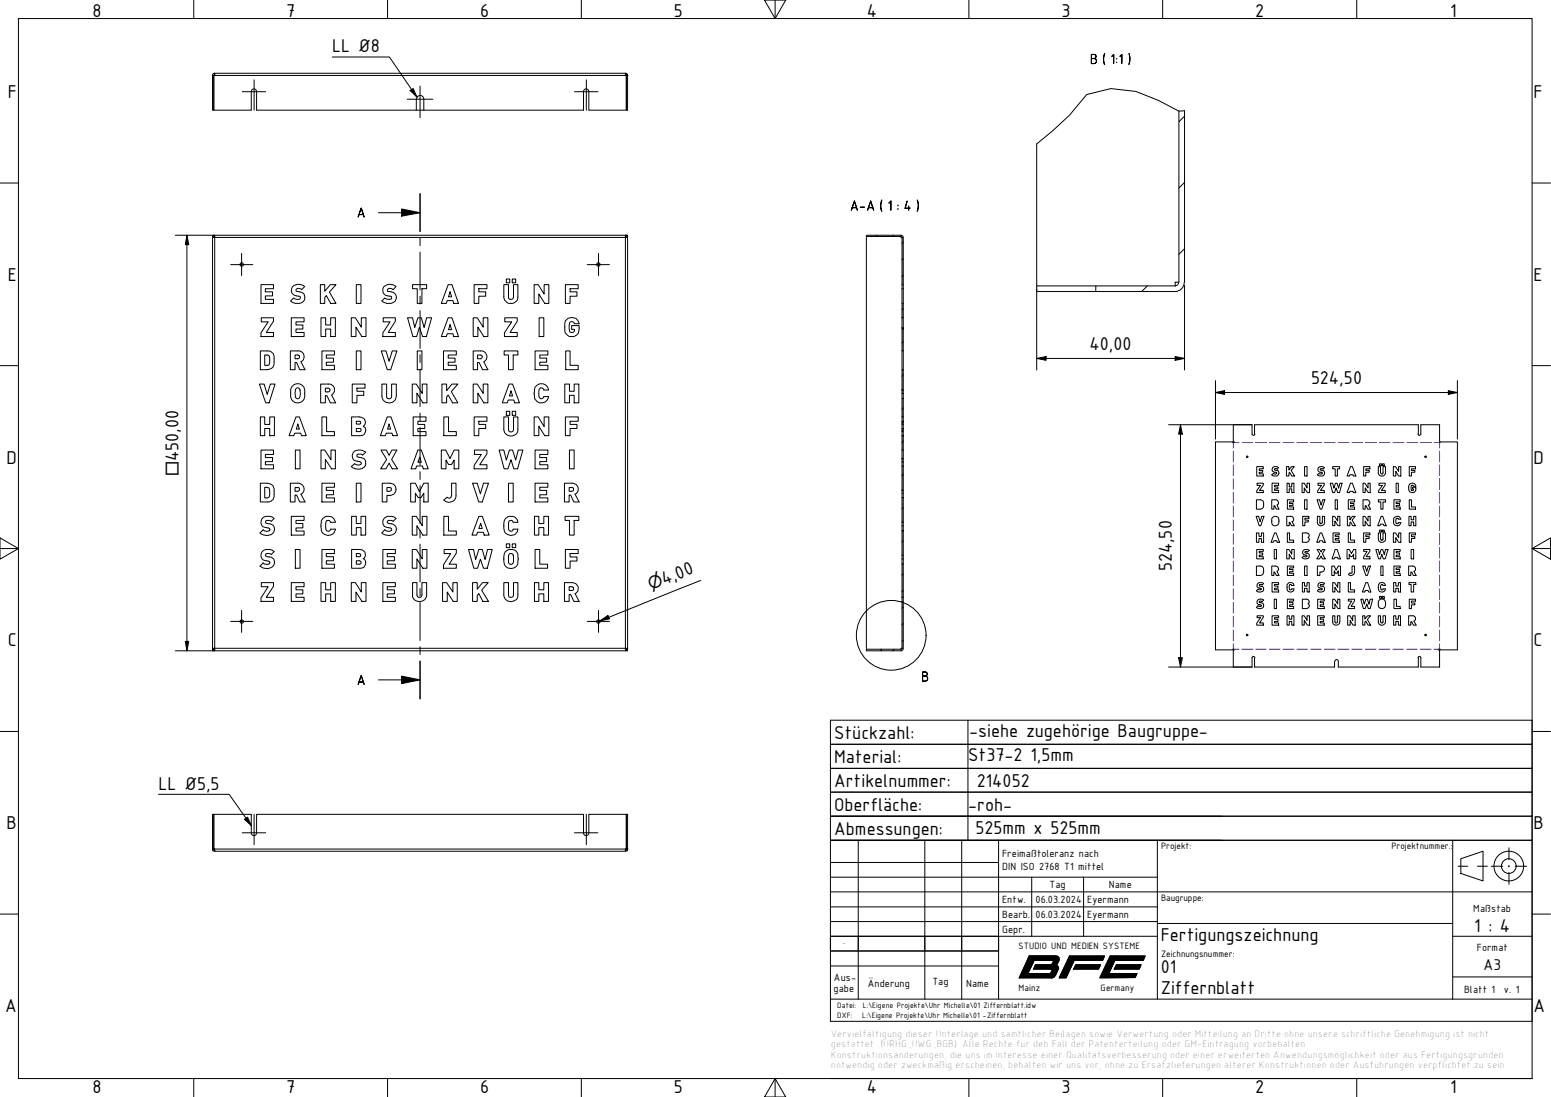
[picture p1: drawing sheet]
<svg xmlns="http://www.w3.org/2000/svg" width="420mm" height="297mm" viewBox="0 0 420 297" stroke-linecap="round" stroke-linejoin="round" font-family="sans-serif">
<!-- layer: Schraffur (ISO) -->
<g fill="none" stroke="#000" stroke-width=".27">
<path d="M320.9 31.4l-1.5 1.6M320.9 49.4l-1.5 1.5M237.6 63.7l-.4 .3M242.1 63.7l-.4 .3M244.7 74.5l-.4 .5M244.7 70l-.4 .4M244.7 65.6l-.4 .3M310.8 77.4l-1.5 1.5M320.9 67.3l-1.5 1.6M244.7 92.5l-.4 .4M244.7 83.5l-.4 .4M244.7 110.4l-.4 .5"/>
<path d="M244.7 101.5l-.4 .4M244.7 119.4l-.4 .4M244.7 114.2l-.4 .5M244.7 116.3l-.4 .3M244.4 124.1l-.1 .2M244.7 137.4l-.4 .4M244.7 128.4l-.4 .4M244.7 159.9l-.4 .3M244.7 155.4l-.4 .3M244.7 146.4l-.4 .4M242.2 175.8l-.4 .4M244.7 173.3l-.4 .4"/>
<path d="M244.7 168.9l-.4 .3M244.7 164.4l-.4 .3"/>
</g>
<!-- layer: Sichtbar (ISO) -->
<g fill="none" stroke="#000" stroke-width=".27">
<path d="M58.2 19.8l-.5 .2-.1 .4M58.2 19.8v.6M58.2 19.8h111.2M169.4 19.8v.6h.3v9.4h.3v-9.4M169.4 19.8l.4 .1 .2 .5M57.6 20.4v9.4h.3v-9.4h.3M57.6 20.4h.3M57.6 20.4v.1M57.9 20.4v9.4h10.2v-5M58 20.5h.1M58.2 20.2l-.3 .2M58.2 20.4h.1"/>
<path d="M68.1 24.8a.72 .72 0 0 1 .7-.7 .72 .72 0 0 1 .7 .7M69.5 24.8v5h43.3v-2.9M112.9 26.8a.97 .97 0 0 1 .9-.9 .97 .97 0 0 1 1 .9M114.8 26.9v2.9M158.1 24.8a.72 .72 0 0 1 .7-.7 .72 .72 0 0 1 .7 .7M158.1 24.8v5h-45.3M169.4 20.2l.3 .2M169.7 20.5h.1M169.7 20.4v9.4h-10.2v-5M169.7 20.4h.3M170.1 20.4v.1M280.8 39v38.4"/>
<path d="M319.4 30.1v46.3h-1.1v1h-21.5v1.5h21.5M320.9 30v46.4M58.2 63.7v.6h-.6M58.2 64h-.3v-.3h-.3v112.5h111.8M70.7 77.1h3.4v1.1h-2.2v.8h1.9v1.1h-1.9v1h2.2v1.1h-3.4zM79.4 77.5a2.49 2.49 0 0 1 3.1 .1l-.8 .8a.81 .81 0 0 0-.9-.4 .81 .81 0 0 0-.6 .7l.1 .2a1.91 1.91 0 0 1 2.2 1.6 1.92 1.92 0 0 1-2.7 1.6l-1.1-.6 .8-.8 .5 .3a1.17 1.17 0 0 0 1.4-.3l-.1-.4a2.04 2.04 0 0 1-2.4-1.7zM86.8 77.1h1.2v1.8l1.5-1.8h1.5l-1.8 2 1.8 3.1h-1.4l-1.2-2.2-.4 .5v1.7h-1.2zM96.5 77.1h1.3v5.1h-1.3zM104.1 77.6l.1-.1a2.38 2.38 0 0 1 3.1 .1l-.8 .8a.89 .89 0 0 0-.9-.4 .89 .89 0 0 0-.7 .7l.1 .2a1.96 1.96 0 0 1 2.4 1.9 2.31 2.31 0 0 1-3.9 .7l.7-.8 1 .4a.54 .54 0 0 0 .8-.1 .54 .54 0 0 0-.1-.8 1.71 1.71 0 0 1-1.7-.4 1.71 1.71 0 0 1-.4-1.8zM111.8 77.1h3.8v1.1h-1.3v4h-1.3v-4h-1.2zM121.4 77.1h1l1.8 5.1h-1.3l-.2-.8h-1.5l-.3 .8h-1.4zM121.9 79l.4 1.4h-.8z"/>
<path d="M128.4 77.1h3.5v1.1h-2.2v.8h1.9v1.2h-1.9v2h-1.3zM136.5 77.1h1.3v3.2a.68 .68 0 0 0 .6 .8 .68 .68 0 0 0 .7-.8v-3.2h1.2v3.3a1.91 1.91 0 0 1-1.9 1.8 1.91 1.91 0 0 1-1.9-1.8zM137.2 75.6h.9v1h-.9zM138.8 75.6h.9v1h-.9zM144.7 77.1h1.1l1.6 2.5v-2.5h1.3v5.1h-1.1l-1.6-2.6v2.6h-1.3zM153.2 77.1h3.4v1.1h-2.2v.8h1.9v1.2h-1.9v2h-1.2zM169.4 63.7h.6v.6h-.6zM169.4 63.7h.1M169.4 63.7h-111.5v.6M169.4 64h.3M169.7 63.7v.6M170 64.3v111.9h-.3v-.4h-.3"/>
<path d="M170 64.3h.1M234.7 64h9.4v.3h.2v12.8h.4v-12.8M234.7 64v-.3h9.4l.4 .2 .2 .4M234.7 64v111.8M244.1 64.1l.2 .2M244.1 64.3h.1M244.3 77.1v5.1M244.3 78.2h.4M244.7 77.1v5.1M296.8 77.4h-16v1.5h16M319.3 76.4a.97 .97 0 0 1-1 1M320.8 76.4a2.5 2.5 0 0 1-2.5 2.5"/>
<path d="M70.5 95a4.2 4.2 0 0 1 3 .3 2.56 2.56 0 0 1 .8 2.7 1.74 1.74 0 0 1-1.9 2.1h-1.9zM70.8 86h3.3v1l-2 3h2v1.1h-3.4v-1l1.9-2.9h-1.8zM71.7 96.1h.6a1.37 1.37 0 0 1 .8 1.8 .83 .83 0 0 1-.8 1h-.6zM78.7 95h2a1.56 1.56 0 0 1 1.7 1.1 1.56 1.56 0 0 1-.9 1.9l1.1 2.1h-1.4l-.9-1.9h-.4v1.9h-1.2zM78.9 86h3.5v1.2h-2.2v.8h1.8v1.1h-1.8v.9h2.2v1.1h-3.5zM79.9 96.1h.7a.51 .51 0 0 1 .5 .5 .51 .51 0 0 1-.5 .5h-.7zM87 86h1.2v2h1.4v-2h1.2v5.1h-1.2v-2h-1.4v2h-1.2zM87.2 95h3.4v1.1h-2.2v.9h1.9v1.1h-1.9v.8h2.2v1.2h-3.4zM95.2 86h1.1l1.6 2.6v-2.6h1.2v5.1h-1.1l-1.6-2.5v2.5h-1.2zM96.5 95h1.3v5.1h-1.3zM103.3 95h1.3l.8 2.8 .9-2.8h1.2l-1.7 5.1h-.9zM103.8 86h3.3v1l-1.9 3h1.9v1.1h-3.4v-1l2-2.9h-1.9z"/>
<path d="M110.4 86h1.4l.6 2.7 .8-2.7h.9l.8 2.7 .7-2.7h1.3l-1.4 5.1h-1l-.9-2.5-.7 2.5h-1.1zM113 95h1.3v5.1h-1.3zM120.1 95h3.5v1.1h-2.2v.9h1.9v1.1h-1.9v.8h2.2v1.2h-3.5zM121.4 86h1l1.8 5.1h-1.3l-.2-.7h-1.5l-.3 .7h-1.4zM121.9 87.9l.4 1.4h-.8zM128.2 86h1.1l1.6 2.6v-2.6h1.3v5.1h-1.1l-1.6-2.5v2.5h-1.3zM128.2 95h1.9a1.58 1.58 0 0 1 1.7 1.1 1.58 1.58 0 0 1-.7 1.9l1.1 2.1h-1.5l-.9-1.9h-.4v1.9h-1.2zM129.4 96.1h.7a.51 .51 0 0 1 .5 .5 .51 .51 0 0 1-.5 .5h-.7zM136.6 95h3.7v1.1h-1.3v4h-1.2v-4h-1.2zM136.7 86h3.4v1l-1.9 3h1.9v1.1h-3.4v-1l1.9-2.9h-1.9zM144.9 95h3.5v1.1h-2.2v.9h1.9v1.1h-1.9v.8h2.2v1.2h-3.5zM146 86h1.3v5.1h-1.3z"/>
<path d="M153.2 95h1.2v3.9h2.2v1.2h-3.4zM153.5 86.6a2 2 0 0 1 3.4 1.1h-1.3a.74 .74 0 0 0-.9-.6 .74 .74 0 0 0-.5 .9v.9a.88 .88 0 0 0 .7 1.1 .66 .66 0 0 0 .7-.8h-.7v-1h2a2.58 2.58 0 0 1-1 2.7 2.04 2.04 0 0 1-2.3-.3 2.04 2.04 0 0 1-.6-2.2 2.31 2.31 0 0 1 .5-1.8zM244.3 89h.4v6h-.4zM244.3 82.2h.4v3.8h-.4zM244.3 86v3M244.3 95v5.1M244.7 86v2.7h-.4M244.7 88.7v.3M244.7 95v5.1M70.3 104h1.2l.9 2.8 .8-2.8h1.3l-1.6 5.1h-.9zM70.5 112.9h1.2v2h1.4v-2h1.2v5.1h-1.2v-2h-1.4v2h-1.2zM79.1 104.7a1.97 1.97 0 0 1 2.4-.6 1.97 1.97 0 0 1 1 2.3 2.02 2.02 0 0 1-1.9 2.7 2.02 2.02 0 0 1-1.9-2.7v-1z"/>
<path d="M80.2 112.9h.9l1.9 5.1h-1.3l-.3-.7h-1.6l-.2 .7h-1.3zM80.3 105.2a.66 .66 0 0 1 .8 0 .66 .66 0 0 1 .2 .7v1.1a.71 .71 0 0 1-.8 1 .71 .71 0 0 1-.5-1.1v-1.5zM80.7 114.8l.4 1.4h-.8zM86.9 104h2a1.58 1.58 0 0 1 1.7 1.1 1.58 1.58 0 0 1-.8 1.9l1.1 2.1h-1.4l-.9-2h-.5v2h-1.2zM87.2 112.9h1.3v4h2.1v1.1h-3.4zM88.1 105.1h.7a.51 .51 0 0 1 .6 .5 .51 .51 0 0 1-.6 .5h-.7zM95.2 112.9h2.2a1.41 1.41 0 0 1 1.5 .9 1.41 1.41 0 0 1-.5 1.6 1.37 1.37 0 0 1 .6 1.7 1.37 1.37 0 0 1-1.5 .9h-2.3zM95.4 104h3.5v1.1h-2.2v.8h1.9v1.1h-1.9v2.1h-1.3zM96.5 116h.9a.42 .42 0 0 1 .4 .4 .42 .42 0 0 1-.4 .5h-.9zM96.5 114.1h.8a.38 .38 0 0 1 .4 .4 .38 .38 0 0 1-.4 .3h-.8zM103.5 104h1.2v3.2a.68 .68 0 0 0 .7 .8 .68 .68 0 0 0 .7-.8v-3.2h1.3v3.2a1.95 1.95 0 0 1-2 1.9 1.95 1.95 0 0 1-1.9-1.9zM104.9 112.9h1l1.8 5.1h-1.3l-.2-.7h-1.6l-.2 .7h-1.4z"/>
<path d="M105.4 114.8l.4 1.4h-.8zM111.7 104h1.1l1.6 2.5v-2.5h1.3v5.1h-1.1l-1.7-2.6v2.6h-1.2zM111.9 112.9h3.5v1.2h-2.2v.8h1.9v1.1h-1.9v.9h2.2v1.1h-3.5zM119.7 104h1.3v1.8l1.4-1.8h1.6l-1.7 2 1.7 3.1h-1.4l-1.2-2.1-.4 .5v1.6h-1.3zM120.2 112.9h1.3v4h2.1v1.1h-3.4zM128.2 104h1.1l1.6 2.5v-2.5h1.3v5.1h-1.1l-1.6-2.6v2.6h-1.3zM128.4 112.9h3.5v1.2h-2.2v.8h1.9v1.1h-1.9v2h-1.3zM136.5 112.9h1.3v3.3a.68 .68 0 0 0 .6 .8 .68 .68 0 0 0 .7-.8v-3.3h1.2v3.3a1.91 1.91 0 0 1-1.9 1.8 1.91 1.91 0 0 1-1.9-1.8zM137.2 111.4h.9v1.1h-.9zM137.9 104h1l1.8 5.1h-1.3l-.2-.8h-1.5l-.3 .8h-1.3zM138.4 105.9l.5 1.3h-.9zM138.8 111.4h.9v1.1h-.9z"/>
<path d="M144.7 112.9h1.1l1.6 2.6v-2.6h1.3v5.1h-1.1l-1.6-2.6v2.6h-1.3zM145.1 104.7a1.93 1.93 0 0 1 2.1-.7 1.93 1.93 0 0 1 1.4 1.6h-1.3a.7 .7 0 0 0-.8-.6 .7 .7 0 0 0-.5 .9v.4a1.4 1.4 0 0 0 .6 1.7l.5-.2 .2-.4h1.3a1.98 1.98 0 0 1-2.3 1.7 1.98 1.98 0 0 1-1.6-2.4l.2-1.7zM153 104h1.3v1.9h1.2v-1.9h1.3v5.1h-1.3v-2.1h-1.2v2.1h-1.3zM153.2 112.9h3.4v1.2h-2.2v.8h1.9v1.1h-1.9v2h-1.2zM244.3 107.9h.4v5h-.4zM244.3 100.1h.4v5.5h-.4zM244.3 118h.4v3.9h-.4zM244.3 114.1h.4v.8h-.4zM244.3 116h.4v.9h-.4zM244.3 105.6v.9h.4v-.9M244.3 106.5v1.4M244.3 112.9v1.2"/>
<path d="M244.3 114.9v1.1M244.3 116.9v1.1M244.7 106.5v1.4M244.7 112.9v1.2M244.7 114.9v1.1M244.7 116.9v1.1M333.9 119.7h-4.6v56.3l4.6-.1 .2-.2 .2 .2-.2 .2M334.1 119.5l.2 .4-.4-.2M339.2 117.5v-2.5h-5.1v4.5M339.2 117.5l.4 .4 .3-.4M339.9 117.5v-2.5h44.3v2.5M384.1 117.5l.4 .4 .4-.4"/>
<path d="M384.9 117.5v-2.5h5.1v4.8M390.1 119.7h4.7v56.3l-4.7-.1-.3-.1 .2 4.8h-5.1v-2.5l-.4-.4-.4 .4M390.1 119.7l-.2 .2M70.5 130.8a4.7 4.7 0 0 1 3 .4 2.5 2.5 0 0 1 .8 2.6 1.68 1.68 0 0 1-1.9 2.1h-1.9zM70.7 121.9h3.4v1.1h-2.2v.9h1.9v1.1h-1.9v.8h2.2v1.1h-3.4zM71.7 131.9h.6a.93 .93 0 0 1 .8 1.2v.7a.83 .83 0 0 1-.8 1h-.6zM78.7 130.8h2a1.57 1.57 0 0 1 1.6 1.2 1.57 1.57 0 0 1-.8 1.8l1.1 2.1h-1.4l-.9-1.8h-.4v1.8h-1.2zM78.9 139.8h3.5v1.1h-2.2v.9h1.8v1.1h-1.8v.9h2.2v1.1h-3.5zM79.9 132h.7a.51 .51 0 0 1 .5 .5 .51 .51 0 0 1-.5 .5h-.7zM80 121.9h1.3v5h-1.3zM87 121.9h1l1.7 2.6v-2.6h1.1v5h-1l-1.7-2.5v2.5h-1.1zM87.2 130.8h3.4v1.1h-2.2v.9h1.9v1.2h-1.9v.8h2.2v1.1h-3.4z"/>
<path d="M95.2 139.8h1.3v2h1.3v-2h1.3v5.1h-1.3v-2h-1.3v2h-1.3zM95.8 122.5a2.59 2.59 0 0 1 3.3 0l-.9 .7-.2-.2a.91 .91 0 0 0-1.3 .4l.2 .3a1.99 1.99 0 0 1 2.2 1.4 1.74 1.74 0 0 1-2.2 1.9l-.9-.1-.8-.5 .8-.8 .3 .1a.96 .96 0 0 0 1.6-.4l-.3-.2a2.32 2.32 0 0 1-2.1-1.1l-.1-.7zM96.5 130.8h1.3v5.1h-1.3zM103.2 121.9h1.4l.8 1.4 .8-1.4h1.3l-1.4 2.5 1.6 2.5h-1.4l-.9-1.5-.8 1.5h-1.5l1.6-2.5zM103.5 130.8h2.1a1.65 1.65 0 0 1 1.7 1.7 1.65 1.65 0 0 1-1.7 1.6h-.8v1.8h-1.3zM104.8 132h.7a.51 .51 0 0 1 .5 .5 .51 .51 0 0 1-.5 .5h-.7zM111.3 130.8h1.2l1.1 2.3 1.2-2.3h1.2v5.1h-1.2v-2.4l-.8 1.2h-.7l-.8-1.2v2.4h-1.2zM111.7 139.8h1.1l1.6 2.6v-2.6h1.3v5.1h-1.1l-1.7-2.5v2.5h-1.2zM113.2 121.9h.9l1.9 5h-1.4l-.1-.7h-1.6l-.3 .7h-1.3zM113.7 123.8l.4 1.4h-.9zM119.5 121.9h1.2l1.2 2.2 1.1-2.2h1.3v5h-1.3v-2.3l-.7 1.2h-.8l-.7-1.2v2.3h-1.3zM120.2 139.8h1.3v4h2.1v1.1h-3.4z"/>
<path d="M122.3 130.8h1.2v3.4a1.94 1.94 0 0 1-1.2 1.7 1.94 1.94 0 0 1-2.1-.5l.9-.8a.72 .72 0 0 0 .8 .3 .72 .72 0 0 0 .4-.8zM128 130.8h1.3l.8 2.9 .9-2.9h1.3l-1.7 5.1h-.9zM128.5 121.9h3.4v1l-1.9 2.9h1.9v1.1h-3.5v-.9l2-3h-1.9zM129.7 139.8h.9l1.9 5.1h-1.4l-.1-.8h-1.6l-.3 .8h-1.3zM135.2 121.9h1.3l.7 2.7 .8-2.7h.9l.8 2.7 .7-2.7h1.2l-1.4 5h-1l-.8-2.4-.8 2.4h-1zM137.8 130.8h1.2v5.1h-1.2zM144.8 139.8h1.2v2h1.3v-2h1.3v5.1h-1.3v-2h-1.3v2h-1.2zM144.9 121.9h3.5v1.1h-2.2v.9h1.9v1.1h-1.9v.8h2.2v1.1h-3.5zM144.9 130.8h3.5v1.1h-2.2v.9h1.9v1.2h-1.9v.8h2.2v1.1h-3.5zM152.9 130.8h2a1.57 1.57 0 0 1 1.7 1.2 1.57 1.57 0 0 1-.8 1.8l1.1 2.1h-1.5l-.8-1.8h-.4v1.8h-1.3zM153.1 139.8h3.7v1.1h-1.3v4h-1.2v-4h-1.2zM154.2 132h.7a.51 .51 0 0 1 .5 .5 .51 .51 0 0 1-.5 .5h-.7z"/>
<path d="M154.3 121.9h1.2v5h-1.2zM244.3 134.7h.4v6.7h-.4zM244.3 126.2h.4v6.6h-.4zM244.3 124.1h.4v1.1h-.4zM244.3 132.8v1.9M244.3 121.9v2.2M244.3 125.2v1M244.3 133.5h.4M244.7 132.8v1.9M244.7 121.9v2.2M244.7 125.2v1M340.3 139.8h.7l.4 1.5 .4-1.5h.6l-.9 2.6h-.4z"/>
<path d="M340.4 135.3h1a1.37 1.37 0 0 1 .7 2.3l-.6 .3h-1.1zM340.4 126.4h1.8v.5h-1.1v.5h1v.5h-1v.4h1.1v.6h-1.8zM340.5 130.8h1.7v.5l-1 1.5h1v.6h-1.8v-.5l1.1-1.5h-1zM344.5 135.3h.9a.79 .79 0 0 1 .8 .6 .79 .79 0 0 1-.3 .9l.6 1.1h-.7l-.5-1h-.2v1h-.6zM344.6 130.8h1.8v.6h-1.1v.5h.9v.5h-.9v.4h1.1v.6h-1.8zM344.8 126.6l.4-.2h.7l.5 .2-.4 .4-.2-.1a.3 .3 0 0 0-.4 0 .3 .3 0 0 0-.1 .3l.1 .1a.8 .8 0 0 1 1 .5 .8 .8 0 0 1-.5 1l-.9 .1-.5-.3 .4-.4 .5 .2 .5-.2-.1-.2-.5-.1a.79 .79 0 0 1-.5-1.3zM348.5 126.4h.7v.9l.6-.9h.8l-.8 1 .9 1.5h-.8l-.6-1-.1 1h-.7zM348.6 139.8h1a.76 .76 0 0 1 .8 .6 .76 .76 0 0 1-.4 .9l.6 1.1h-.8l-.4-1h-.2v1h-.6zM348.7 130.8h.5v1.1h.7v-1.1h.6v2.6h-.6v-1h-.7v1h-.5zM348.7 135.3h1.7v.6h-1.1v.4h1v.5h-1v.5h1.1v.6h-1.7zM352.7 130.8h.6l.8 1.3v-1.3h.7v2.6h-.6l-.9-1.3v1.3h-.6zM352.9 139.8h1.7v.5h-1.1v.5h.9v.5h-.9v1.1h-.6z"/>
<path d="M353.4 135.3h.7v2.6h-.7zM353.4 126.4h.7v2.5h-.7zM356.8 135.3h.7l.4 1.5 .4-1.5h.6l-.8 2.6h-.5zM356.9 139.8h.6v1.9l.3 .1 .4-.4v-1.6h.6v1.6a.97 .97 0 0 1-1 1 .97 .97 0 0 1-.9-1zM357 130.8h1.7v.5l-1 1.5h1v.6h-1.7v-.5l1-1.5h-1zM357.2 126.5l1.1-.1 .5 .2-.4 .4a.41 .41 0 0 0-.4-.2 .41 .41 0 0 0-.4 .4l.1 .1a.85 .85 0 0 1 1 .3 .85 .85 0 0 1-.1 1.1l-1.2 .2-.5-.3 .4-.4 .8 .1a.22 .22 0 0 0 .1-.3 .22 .22 0 0 0-.2-.1 .8 .8 0 0 1-.9-.4 .8 .8 0 0 1 .1-1zM360.3 130.8h.7l.4 1.4 .4-1.4h.4l.4 1.4 .4-1.4h.6l-.7 2.6h-.5l-.5-1.3-.4 1.3h-.5zM361 139.8h.5l.9 1.3v-1.3h.6v2.6h-.5l-.9-1.3v1.3h-.6zM361 126.4h1.9v.5h-.6v2h-.6v-2h-.7zM361.7 135.3h.6v2.6h-.6zM365 139.8h.7v.9l.7-.9h.7l-.8 1 .9 1.6h-.8l-.6-1.1-.1 1.1h-.7zM365.3 135.3h1.6v.6h-1.1v.4h1v.5h-1v.5h1.1v.6h-1.6z"/>
<path d="M365.8 130.8h.6l.9 2.6h-.7l-.1-.4h-.8l-.1 .4h-.7zM365.8 126.4h.6l.9 2.5h-.7l-.1-.3h-.8l-.1 .3h-.7zM369.2 139.8h.5l.9 1.3v-1.3h.6v2.6h-.5l-.9-1.3v1.3h-.6zM369.2 135.3h1a.76 .76 0 0 1 .9 .6 .76 .76 0 0 1-.4 .9l.6 1.1h-.8l-.4-1h-.3v1h-.6zM369.2 130.8h.5l.9 1.3v-1.3h.6v2.6h-.5l-.9-1.3v1.3h-.6zM369.4 126.4h1.7v.5h-1.1v.5h.9v.5h-.9v1h-.6zM373.4 135.3h1.9v.6h-.7v2h-.5v-2h-.7zM373.4 126.4h.6v1.6a.34 .34 0 0 0 .3 .3 .34 .34 0 0 0 .3-.3v-1.6h.7v1.6a.98 .98 0 0 1-.9 .9 .98 .98 0 0 1-1-.9zM373.5 130.8h1.7v.5l-1 1.5h1v.6h-1.7v-.5l1-1.5h-1zM373.7 125.6h.5v.5h-.5zM374.1 139.8h.5l.9 2.6h-.6l-.2-.5h-.7l-.2 .5h-.6zM374.5 125.6h.5v.5h-.5z"/>
<path d="M377.4 126.4h.6l.9 1.2v-1.2h.6v2.5h-.6l-.8-1.3v1.3h-.7zM377.6 135.3h1.7v.6h-1.1v.4h.9v.5h-.9v.5h1.1v.6h-1.7zM378.2 130.8h.6v2.6h-.6zM381.7 139.8h.6v.9h.6v-.9h.6v2.6h-.6v-1.1h-.6v1.1h-.6zM381.8 135.3h.6v2h1.1v.6h-1.7zM381.8 126.4h1.7v.5h-1.1v.5h.9v.5h-.9v1h-.6zM381.8 131.1a.97 .97 0 0 1 1.1-.3 .97 .97 0 0 1 .6 .9h-.6a.43 .43 0 0 0-.6-.2 .43 .43 0 0 0 0 .7 .38 .38 0 0 0 .1 .6 .38 .38 0 0 0 .5-.4h-.3v-.5h.9a1.04 1.04 0 0 1-.9 1.5 1.04 1.04 0 0 1-1-1.4zM70.8 157.8h3.3v1l-2 2.9h2v1.1h-3.4v-.9l1.9-3h-1.8zM71 140.4a2.46 2.46 0 0 1 3.3 0l-.8 .8-.3-.2a.98 .98 0 0 0-1.3 .3l.2 .4a2.02 2.02 0 0 1 2.2 1.3 2.03 2.03 0 0 1-3 1.8l-.9-.5 .9-.8a1.14 1.14 0 0 0 1.9-.1l-.3-.4a2.07 2.07 0 0 1-2.1-1.1l-.1-.6zM71 149.4a2.46 2.46 0 0 1 3.3 0l-.8 .7-.3-.1a.98 .98 0 0 0-1.3 .3l.1 .3 .4 .1a1.63 1.63 0 0 1 2 1.5 1.63 1.63 0 0 1-1.8 1.8l-1.1-.1-1.1-.6 .9-.9 .2 .2a1.14 1.14 0 0 0 1.7-.3l-.3-.3a2.07 2.07 0 0 1-2.1-1.1l-.1-.7zM78.9 157.8h3.5v1.1h-2.2v.8h1.8v1.1h-1.8v.9h2.2v1.1h-3.5zM80 148.8h1.3v5.1h-1.3z"/>
<path d="M87 157.8h1.2v1.9h1.4v-1.9h1.2v5h-1.2v-2h-1.4v2h-1.2zM87.2 148.8h3.4v1.1h-2.2v.8h1.9v1.1h-1.9v1h2.2v1.1h-3.4zM87.5 140.3a2.03 2.03 0 0 1 3.3 1.1h-1.2a.78 .78 0 0 0-1.1-.3 .78 .78 0 0 0-.3 1.1v.2a1.53 1.53 0 0 0 .5 1.4l.6-.1 .3-.4h1.2a1.98 1.98 0 0 1-2.3 1.6 1.98 1.98 0 0 1-1.5-2.4v-.3a2.31 2.31 0 0 1 .5-1.9zM95.2 157.8h1.1l1.6 2.5v-2.5h1.2v5h-1.1l-1.6-2.5v2.5h-1.2zM95.2 148.8h2.2a1.36 1.36 0 0 1 1.5 .8 1.36 1.36 0 0 1-.5 1.6 1.42 1.42 0 0 1 .6 1.7 1.42 1.42 0 0 1-1.5 1h-2.3zM96.5 151.8h.9a.47 .47 0 0 1 .4 .5 .47 .47 0 0 1-.4 .5h-.9zM96.5 149.9h.8a.42 .42 0 0 1 .4 .4 .42 .42 0 0 1-.4 .4h-.8zM103.7 157.8h3.4v1.1h-2.2v.8h1.9v1.1h-1.9v.9h2.2v1.1h-3.4zM103.7 148.8h3.4v1.1h-2.2v.8h1.9v1.1h-1.9v1h2.2v1.1h-3.4zM104.1 140.4a2.46 2.46 0 0 1 3.2 0l-.8 .8-.2-.2a.8 .8 0 0 0-.9-.2 .8 .8 0 0 0-.5 .7l.3 .2a2.02 2.02 0 0 1 2.2 1.3 2.03 2.03 0 0 1-3.1 1.8l-.8-.5 .7-.8a1.21 1.21 0 0 0 1.9 0l-.2-.5a2.07 2.07 0 0 1-2.1-1.1l-.1-.9zM111.7 148.8h1.1l1.6 2.5v-2.5h1.3v5.1h-1.1l-1.7-2.6v2.6h-1.2zM111.8 157.8h1.1v3.3a.68 .68 0 0 0 .7 .6 .68 .68 0 0 0 .7-.6v-3.3h1.3v3.3a1.91 1.91 0 0 1-1.9 1.8 1.91 1.91 0 0 1-1.9-1.8z"/>
<path d="M119.9 157.8h1.1l1.7 2.5v-2.5h1.2v5h-1.1l-1.6-2.5v2.5h-1.3zM120.3 148.8h3.3v1l-1.9 3h1.9v1.1h-3.5v-1l2-3h-1.8zM126.9 148.8h1.4l.6 2.7 .8-2.7h.9l.8 2.7 .7-2.7h1.2l-1.3 5.1h-1l-.9-2.5-.7 2.5h-1zM128 157.8h1.3v1.7l1.4-1.7h1.5l-1.7 2 1.8 3h-1.5l-1.1-2.1-.4 .5v1.6h-1.3zM130.2 141.8l.4 1.3h-.9zM136.5 157.8h1.3v3.3a.68 .68 0 0 0 .6 .6 .68 .68 0 0 0 .7-.6v-3.3h1.2v3.3a1.91 1.91 0 0 1-1.9 1.8 1.91 1.91 0 0 1-1.9-1.8zM136.8 149.5a2.02 2.02 0 0 1 2.5-.6 2.02 2.02 0 0 1 1.1 2.3 2.37 2.37 0 0 1-1.2 2.6 1.97 1.97 0 0 1-2.1-.3 1.97 1.97 0 0 1-.6-2l.1-1.4zM137 140.3a1.95 1.95 0 0 1 2-.4 1.95 1.95 0 0 1 1.3 1.5h-1.3a.69 .69 0 0 0-.9-.4 .69 .69 0 0 0-.3 .9v.8a.71 .71 0 0 0 .2 1 .71 .71 0 0 0 1-.4h1.3a1.94 1.94 0 0 1-2.3 1.6 1.94 1.94 0 0 1-1.5-2.4v-.3a2.31 2.31 0 0 1 .5-1.9zM137.2 147.3h.9v1h-.9zM137.9 150.1l.1-.1a.78 .78 0 0 1 .8 .1 .78 .78 0 0 1 .3 .7v.3a1.45 1.45 0 0 1-.7 1.8 1.21 1.21 0 0 1-.6-1.7zM138.8 147.3h.9v1h-.9zM144.8 157.8h1.2v1.9h1.3v-1.9h1.3v5h-1.3v-2h-1.3v2h-1.2z"/>
<path d="M144.9 148.8h1.3v4h2.1v1.1h-3.4zM152.9 157.8h2a1.57 1.57 0 0 1 1.7 1.1 1.57 1.57 0 0 1-.8 1.8l1.1 2.1h-1.5l-.8-1.8h-.4v1.8h-1.3zM153.2 148.8h3.4v1.1h-2.2v.9h1.9v1.1h-1.9v2h-1.2zM154.2 158.9h.7a.51 .51 0 0 1 .5 .5 .51 .51 0 0 1-.5 .5h-.7zM244.3 143.7h.4v6.7h-.4zM244.3 141.4v2.3M244.3 150.4v2.3M244.3 151.3h.4v1.4M244.3 142.4h.4v1.3M244.7 141.4v1M244.7 150.4v.9M340.4 153.3h1a1.02 1.02 0 0 1 .9 1.4 .99 .99 0 0 1-.9 1.1h-1z"/>
<path d="M340.4 144.3h.6v.9h.7v-.9h.6v2.5h-.6v-1h-.7v1h-.6zM340.4 148.8h1.8v.5h-1.1v.4h1v.6h-1v.4h1.1v.6h-1.8zM340.8 157.9l.2-.1h1.1l.2 .2-.5 .4a.38 .38 0 0 0-.4-.2 .38 .38 0 0 0-.3 .4l.1 .1a.85 .85 0 0 1 1 .4 .85 .85 0 0 1-.1 1l-1.2 .2-.5-.3 .4-.5 .5 .2a.23 .23 0 0 0 .3-.1 .23 .23 0 0 0-.1-.3l-.6-.1-.4-.3v-.6zM344.5 153.3h.9a.78 .78 0 0 1 .9 .5 .78 .78 0 0 1-.4 .9l.6 1.1h-.7l-.5-.9h-.2v.9h-.6zM344.6 157.8h1.8v.5h-1.1v.4h.9v.6h-.9v.4h1.1v.6h-1.8zM344.6 140.2a1.09 1.09 0 0 1 1.4-.2 1.09 1.09 0 0 1 .5 1.3 1.01 1.01 0 0 1-1.2 1 1.01 1.01 0 0 1-.8-1.3zM345.2 148.8h.6v2.5h-.6zM345.3 144.3h.4l.9 2.5h-.7v-.4h-.8l-.2 .4h-.6zM348.6 148.8h.6l.7 1.3v-1.3h.7v2.5h-.6l-.8-1.2v1.2h-.6zM348.7 153.3h1.7v.5h-1.1v.4h1v.6h-1v.4h1.1v.6h-1.7zM348.7 158.2a.98 .98 0 0 1 1-.4 .98 .98 0 0 1 .8 .7h-.6l-.2-.2a.85 .85 0 0 0-.4 1.2 .32 .32 0 0 0 .4 .2 .32 .32 0 0 0 .2-.2h.6a.98 .98 0 0 1-1.2 .8 .98 .98 0 0 1-.6-1.4zM348.7 144.3h.6v1.9h1.1v.6h-1.7z"/>
<path d="M352.8 157.8h.6v.9h.7v-.9h.6v2.5h-.6v-1h-.7v1h-.6zM352.8 144.3h1a.69 .69 0 0 1 .8 .4 .69 .69 0 0 1-.3 .9 .68 .68 0 0 1 .3 .8 .68 .68 0 0 1-.7 .4h-1.1zM353.1 149l1.2-.2 .4 .2-.5 .5-.1-.2a.28 .28 0 0 0-.5 0 .28 .28 0 0 0 .1 .4 .83 .83 0 0 1 1 .9 .83 .83 0 0 1-1.1 .7l-.9-.3 .4-.4 .6 .2a.28 .28 0 0 0 .3-.1 .28 .28 0 0 0 0-.3 .87 .87 0 0 1-1-.4 .87 .87 0 0 1 .1-1zM353.4 153.3h.7v2.5h-.7zM356.8 148.8h.7l.4 .7 .3-.7h.7l-.7 1.2 .8 1.3h-.8l-.3-.7-.4 .7h-.8l.8-1.3zM356.9 153.3h1a.81 .81 0 0 1 .9 .8 .81 .81 0 0 1-.9 .8h-.4v.9h-.6zM357.3 157.9l.2-.1h1.1l.2 .2-.5 .4a.38 .38 0 0 0-.4-.2 .38 .38 0 0 0-.3 .4l.1 .1a.85 .85 0 0 1 1 .4 .85 .85 0 0 1-.1 1l-1.2 .2-.5-.3 .4-.5 .8 .2v-.3a.86 .86 0 0 1-1-.4 .86 .86 0 0 1 .2-1.1zM357.6 144.3h.5l.9 2.5h-.6l-.2-.4h-.7l-.1 .4h-.7zM360.8 153.3h.6l.5 1.1 .6-1.1h.6v2.5h-.6v-1.3l-.3 .7h-.4l-.4-.7v1.3h-.6zM361 157.8h.5l.9 1.2v-1.2h.6v2.5h-.5l-.9-1.3v1.3h-.6zM361.1 144.3h1.7v.5h-1.1v.4h1v.6h-1v.4h1.1v.6h-1.7zM361.7 148.8h.5l.9 2.5h-.6l-.1-.4h-.8l-.2 .4h-.6z"/>
<path d="M364.9 148.8h.6l.6 1.1 .6-1.1h.6v2.5h-.6v-1.2l-.4 .6h-.4l-.4-.6v1.2h-.6zM365.3 144.3h.5v1.9h1.1v.6h-1.6zM365.3 157.8h.5v1.9h1.1v.6h-1.6zM366.3 153.3h.6v1.8a1.02 1.02 0 0 1-1.6 .5l.4-.5h.6zM369.1 153.3h.7l.4 1.4 .5-1.4h.6l-.9 2.5h-.4zM369.4 144.3h1.7v.5h-1.1v.5h.9v.5h-.9v1h-.6zM369.4 148.8h1.7v.5l-1 1.4h1v.6h-1.7v-.5l.9-1.5h-.9zM370 157.8h.5l.8 2.5h-.5l-.2-.4h-.8l-.1 .4h-.6zM372.7 148.8h.7l.3 1.3 .4-1.3h.5l.4 1.3 .3-1.3h.7l-.8 2.5h-.5l-.4-1.2-.3 1.2h-.5zM373.4 144.3h.6v1.6l.3 .4 .3-.1v-1.9h.7v1.6a.97 .97 0 0 1-.9 1 .97 .97 0 0 1-1-1zM373.7 143.5h.5v.5h-.5zM373.8 157.8h.2a1.06 1.06 0 0 1 1.3 .7h-.7l-.1-.2a.83 .83 0 0 0-.2 1.4h.3v-.2h.7a1.04 1.04 0 0 1-1.3 .7 1.04 1.04 0 0 1-.6-1.4z"/>
<path d="M374.1 153.3h.5v2.5h-.5zM374.5 143.5h.5v.5h-.5zM377.4 144.3h.6l.9 1.3v-1.3h.6v2.5h-.6l-.8-1.2v1.2h-.7zM377.5 157.8h.6v.9h.7v-.9h.6v2.5h-.6v-1h-.7v1h-.6zM377.6 153.3h1.7v.5h-1.1v.4h.9v.6h-.9v.4h1.1v.6h-1.7zM377.6 140.2h.1a1.04 1.04 0 0 1 1.8 .4h-.7a.42 .42 0 0 0-.6-.1 .42 .42 0 0 0-.1 .6l.3 .7h.3l.1-.3h.7a1.02 1.02 0 0 1-1.3 .9 1.02 1.02 0 0 1-.7-1.4zM377.6 148.8h1.7v.5h-1.1v.4h.9v.6h-.9v.4h1.1v.6h-1.7zM381.6 153.3h1a.76 .76 0 0 1 .9 .5 .76 .76 0 0 1-.5 .9l.6 1.1h-.7l-.5-.9h-.2v.9h-.6zM381.7 157.8h1.8v.5h-.6v2h-.6v-2h-.6zM381.8 144.3h1.7v.5h-1.1v.5h.9v.5h-.9v1h-.6zM382.3 148.8h.6v2.5h-.6zM57.6 175.5h.6v.7"/>
<path d="M57.9 175.8h.3M57.9 175.5v.7M169.7 175.5v.7h-.3M170 175.5h-.6v.7M238.7 175.8h-4v.4h4M238.7 175.8h5.4M244.1 175.5h.1M244.3 175.6l-.2 .2M244.3 161.7v-9h.4v9M244.3 161.7v1.2M244.3 161.7h.4M244.7 175.5v-12.6h-.4v12.6h-.2v.3"/>
<path d="M244.7 161.7v1.2M244.7 175.6l-.2 .4-.4 .2h-5.4v-.4M334.1 176.1v4.5h5.1v-2.7l.5-.1 .2 .3M339.9 178.1v2.5h21.6v-1.5M340.5 166.7h1.7v.5l-1 1.5h1v.6h-1.8v-.5l1.1-1.6h-1zM340.8 162.4l.7-.2 .6 .1 .2 .2-.5 .3a.38 .38 0 0 0-.4-.1 .38 .38 0 0 0-.3 .4l.1 .1a.85 .85 0 0 1 1 .3 .85 .85 0 0 1-.1 1.1l-1.1 .2-.6-.3 .4-.5 .5 .2a.23 .23 0 0 0 .3-.1 .23 .23 0 0 0-.1-.3l-.6-.1-.4-.3v-.6zM344.6 166.7h1.8v.5h-1.1v.5h.9v.6h-.9v.4h1.1v.6h-1.8zM345.2 162.2h.6v2.6h-.6zM348.7 166.7h.5v1h.7v-1h.6v2.6h-.6v-1h-.7v1h-.5zM348.7 162.2h1.7v.6h-1.1v.4h1v.6h-1v.4h1.1v.6h-1.7zM352.7 166.7h.6l.8 1.3v-1.3h.7v2.6h-.6l-.9-1.3v1.3h-.6zM352.8 162.2h1a.66 .66 0 0 1 .8 .4 .66 .66 0 0 1-.3 .8 .73 .73 0 0 1 .3 .9 .73 .73 0 0 1-.7 .5h-1.1z"/>
<path d="M357 162.2h1.7v.6h-1.1v.4h1v.6h-1v.4h1.1v.6h-1.7zM357 166.7h1.7v.5h-1.1v.5h1v.6h-1v.4h1.1v.6h-1.7zM361 166.7h.6v1.7l.2 .3 .5-.2v-1.8h.7v1.6a.97 .97 0 0 1-1 1 .97 .97 0 0 1-1-1zM361 162.2h.5l.9 1.3v-1.3h.6v2.6h-.5l-.9-1.3v1.3h-.6zM361.6 179.1a.47 .47 0 0 1 .5-.5 .47 .47 0 0 1 .4 .5M365.1 166.7h.6l.7 1.3v-1.3h.7v2.6h-.6l-.7-1.3v1.3h-.7zM365.3 162.2h1.6v.5l-.9 1.5h.9v.6h-1.6v-.5l.9-1.5h-.9zM368.6 162.2h.6l.4 1.4 .4-1.4h.4l.4 1.4 .4-1.4h.7l-.7 2.6h-.5l-.5-1.3-.4 1.3h-.5zM369.1 166.7h.6v.9l.8-.9h.8l-.9 1.1 .9 1.5h-.7l-.6-1.1-.3 .2v.9h-.6zM373.4 166.7h.6v1.6l.2 .4a.28 .28 0 0 0 .4 0 .28 .28 0 0 0 0-.4v-1.6h.7v1.6a.97 .97 0 0 1-.9 1 .97 .97 0 0 1-1-1zM373.7 161.5h.5v.5h-.5zM373.8 162.3a1.11 1.11 0 0 1 1.3 .2 1.11 1.11 0 0 1 .2 1.3 1.03 1.03 0 0 1-1.3 .9 1.03 1.03 0 0 1-.6-1.4l.1-.6z"/>
<path d="M374.5 161.5h.5v.5h-.5zM377.5 166.7h.6v1h.7v-1h.6v2.6h-.6v-1h-.7v1h-.6zM377.6 162.2h.7v2h1v.6h-1.7zM381.6 166.7h1a.76 .76 0 0 1 .9 .6 .76 .76 0 0 1-.5 .9l.6 1.1h-.7l-.5-1h-.2v1h-.6zM381.8 162.2h1.7v.6h-1.1v.5h.9v.5h-.9v1h-.6zM384.2 178.1v2.5h-21.7v-1.5M57.6 229.9v-9.4h10.5v5a.72 .72 0 0 0 .7 .8 .72 .72 0 0 0 .7-.8v-5h88.6v5a.72 .72 0 0 0 .7 .8 .72 .72 0 0 0 .7-.8v-5h10.2v9.4h-.3v.6M57.6 230l.1 .3 .5 .2M57.6 229.9h.3M57.6 229.9h.1M57.9 229.9l.3 .3M57.9 229.9v-9.4v9.4h.3v.3"/>
<path d="M58 229.9h.1M58.2 230.2v.3M58.2 230.5h111.2M169.7 229.9h.1M169.7 220.5h.3v9.4h-.3zM169.7 229.9l-.3 .3M170 230l-.1 .3-.5 .2M170.1 229.9h.1"/>
<circle cx="65.5" cy="71.6" r=".47"/>
<circle cx="162.1" cy="71.6" r=".47"/>
<circle cx="337.9" cy="123.7" r=".21"/>
<circle cx="386.2" cy="123.7" r=".21"/>
<circle cx="65.5" cy="168.3" r=".47"/>
<circle cx="162.1" cy="168.3" r=".47"/>
<circle cx="337.9" cy="171.9" r=".21"/>
<circle cx="386.2" cy="171.9" r=".21"/>
</g>
<!-- layer: Sichtbar schmal (ISO) -->
<path d="M57.6 20.4h.3M58.2 20.4h111.2M169.4 20.2h.6M169.7 20.4h.3M58.2 64.3h111.2v111.2h-111.2zM57.6 230.2h.6M57.9 229.9l-.3 .1M58.2 229.9h111.2M169.4 230.2h.6M169.7 229.9l.3 .1" fill="none" stroke="#000" stroke-width=".27"/>
<!-- layer: Bruchlinie (ISO) -->
<path d="M320.9 30l-1.5 .1-5.5-2.9-6.2-2.4-6.8-.8-6.5 1.6-4.7 5.6-4.5 4.2-4.4 3.6" fill="none" stroke="#000" stroke-width=".27"/>
<!-- layer: Biegelinie nach unten(DIN) -->
<g fill="none" stroke="#8000ff" stroke-width=".27">
<path d="M334.1 119.8v1.6M334.2 119.8h1.5M336.5 119.8h2.9M340.1 119.8h3.1M343.8 119.8h3M347.6 119.8h2.9M351.3 119.8h2.9M355 119.8h3M358.7 119.8h3M362.5 119.8h2.9M366.2 119.8h2.9M369.9 119.8h3"/>
<path d="M373.6 119.8h3M377.4 119.8h2.9M381.1 119.8h2.9M384.7 119.8h3.1M388.5 119.8h1.5v1.6M334.1 122.1v3M334.1 125.8v3M334.1 129.6v2.9M334.1 133.3v3M334.1 137v3M390 122.1v3M390 125.8v3"/>
<path d="M390 129.6v2.9M390 133.3v3M390 137v3M334.1 140.7v3M334.1 144.5v2.9M334.1 148.2v3M334.1 151.9v3M334.1 155.6v3M334.1 159.4v2.9M390 140.7v3M390 144.5v2.9M390 148.2v3"/>
<path d="M390 151.9v3M390 155.6v3M390 159.4v2.9M334.1 163.1v3M334.1 166.8v3M334.1 170.5v3M334.1 174.3v1.4M334.2 175.8h1.5M336.4 175.8h3M340.1 175.8h3M343.8 175.8h3M347.6 175.8h2.9"/>
<path d="M351.3 175.8h2.9M355 175.8h3M358.7 175.8h3M362.4 175.8h3M366.1 175.8h3M369.8 175.8h3M373.5 175.8h3M377.3 175.8h2.9M381 175.8h3M384.7 175.8h3M388.4 175.8h1.5M390 163.1v3"/>
<path d="M390 166.8v3M390 170.5v3M390 174.3v1.4"/>
</g>
<!-- layer: Schraffur (ISO) -->
<g fill="#000">
<path d="M280.2 260l5.1 .1v.4l-.5 .7h-4.3l-.5 1.2h4.9l.1 .4-.3 .6-.2 .2h-6zM278.8 258.9h7.5l.6 .4v.7l-.7 1.5a.71 .71 0 0 1 .6 .8l-1 2.1-.7 .4h-9z" fill-rule="evenodd"/>
<path d="M291.4 261.2h6.7l-.5 1.2h-6.8z" fill-rule="evenodd"/>
<path d="M289.7 258.9h9.5l-.5 1.1h-7.7l-2.2 4.8h-1.9z" fill-rule="evenodd"/>
<path d="M302.4 261.2h6.7l-.5 1.2h-6.8z" fill-rule="evenodd"/>
<path d="M300.7 258.9h9.5l-.5 1.1h-7.7l-1.6 3.6h7.6l-.5 1.1-9.6 .1z" fill-rule="evenodd"/>
</g>
<!-- layer: Schnittlinie (ISO) -->
<g fill="none" stroke="#000" stroke-width=".27">
<path d="M102.5 57.6h11.3M108.8 56.6l5 1-5 .9zM113.8 52.4v10.3M113.8 64.5v2M113.8 68.3v10.2M113.8 80.2v2.1M113.8 84.1v10.2M113.8 96v2.2M113.8 99.9v10.2M113.8 111.9v2.1M113.8 115.8v10.1M113.8 127.7v2.1"/>
<path d="M113.8 131.5v10.3M113.8 143.5v2.2M113.8 147.3v10.3M113.8 159.4v2M113.8 163.2v10.2M113.8 175.1v2.1M113.8 179v10.3M102.5 184.1h11.3M108.8 183.1l5 1-5 1z"/>
</g>
<g fill="#000">
<path d="M108.8 56.6l5 1-5 .9z" fill-rule="evenodd"/>
<path d="M108.8 183.1l5 1-5 1z" fill-rule="evenodd"/>
</g>
<!-- layer: Detailumgrenzung (ISO) -->
<circle cx="241.4" cy="172" r="9.4" fill="none" stroke="#000" stroke-width=".27"/>
<!-- layer: Rahmen (ISO) -->
<g fill="none" stroke="#000" stroke-width=".27">
<path d="M5 5h410v287h-410zM52.5 0v5M105 0v5M157.5 0v5M207.1 0h5.8l-2.9 5zM210 0v5M262.5 0v5M315 0v5M367.5 0v5M0 49.6h5M415 49.6h5M0 99h5"/>
<path d="M415 99h5M0 145.7l5 2.8-5 2.9zM0 148.5h5M415 148.5l5-2.8v5.7zM415 148.5h5M0 198.1h5M415 198.1h5M0 247.5h5M415 247.5h5M52.5 292v5M105 292v5M157.5 292v5"/>
<path d="M210 292l2.9 5h-5.8zM210 292v5M262.5 292v5M315 292v5M367.5 292v5"/>
</g>
<!-- layer: Titel (ISO) -->
<g fill="none" stroke="#000" stroke-width=".27">
<path d="M225 227.5h190v49h-190zM225 237.5h88.5M225 233.5h45.5M232.5 227.5v43M250.5 227.5v43M260.5 227.5v43M270.5 227.5v43M279.5 237.5v16M293.5 237.5v16M313.5 227.5v43h80v-43M395 234.6h2.6M395.7 232.5l6-2v8l-6-2z"/>
<path d="M400.2 234.6h2.7M403.9 234.6h3.2M408.6 234.6h.3M408.8 229.6v3.2M408.8 234.4v.2M408.8 236.2v3.3M410.5 234.6h3.1M225 241.5h190M225 253.5h88.5M225 249.5h88.5M225 245.6h88.5M225 257.5h45.5"/>
<path d="M278.8 258.9h7.3a.85 .85 0 0 1 .8 1.2l-.7 1.4a.71 .71 0 0 1 .6 .8l-1 1.9-.7 .6h-9zM289.7 258.9h9.5l-.5 1.1h-7.7l-2.2 4.8h-1.9zM300.7 258.9h9.5l-.5 1.1h-7.7l-1.6 3.6h7.6l-.5 1.1-9.6 .1zM313.5 250h80M393.5 253.5h21.5M225 261.6h45.5M225 270.5h88.5M280.2 260l5.1 .1v.4l-.6 .7h-4.2l-.5 1.2h4.7l.3 .1-.3 .9-.3 .2h-5.9zM284.7 261.2h.1M291.4 261.2h6.7l-.5 1.2h-6.8zM302.4 261.2h6.7l-.5 1.2h-6.8zM393.5 270.5h21.5"/>
<path d="M393.5 264.5h21.5M225 292h190"/>
<circle cx="408.7" cy="234.5" r="4"/>
<circle cx="408.7" cy="234.5" r="1.99"/>
</g>
<!-- layer: BFE Logo -->
<path d="M278.8 258.9h7.1a.86 .86 0 0 1 .9 .3 .86 .86 0 0 1 .1 .9l-.7 1.4a.66 .66 0 0 1 .5 .4 .66 .66 0 0 1-.1 .7l-.3 .6a1.72 1.72 0 0 1-2.2 1.6h-8zM289.7 258.9h9.5l-.5 1.1h-7.7l-2.2 4.8h-1.9zM300.7 258.9h9.5l-.5 1.1h-7.7l-1.6 3.6h7.6l-.5 1.1-9.6 .1zM280.2 260h4.9l.2 .1v.4l-.3 .6a3.2 3.2 0 0 1-2.4 .1h-2.1l-.5 1.2h4.7l.3 .1-.3 .9-.3 .2h-5.9zM291.4 261.2h6.7l-.5 1.2h-6.8zM302.4 261.2h6.7l-.5 1.2h-6.8z" fill="none" stroke="#000" stroke-width=".27"/>
<!-- layer: Symbol (ISO) -->
<path d="M90 15.4h15.5l7.4 10.9M111.1 24.5l.8-.5 1 2.3zM42.9 215.1h19.2l6 8.4M66.2 221.9l.9-.6 1 2.2zM225 253.5h45.5v4h-45.5zM232.5 253.5v4M250.5 253.5v4M260.5 253.5v4" fill="none" stroke="#000" stroke-width=".27"/>
<!-- layer: Skizziergeometrie (ISO) -->
<path d="M262.2 195v32.5M225 227.5v-6.5h190v6.5h-190h106M225 221h190v-6.5h-190v-6.4h190v-6.6h-190v-6.5h190v6.5h-190v6.6h190v6.4h-190v6.5h106" fill="none" stroke="#000" stroke-width=".27"/>
<g fill="none" stroke="#000" stroke-width=".27">
<path d="M47.5 63.7h9.9M50.6 63.7l.5 2.5h-.9zM50.6 63.7v112.5M280.8 78.3v21.9M320.9 77.2v23M280.8 97.1l2.6-.6v1.1zM280.8 97.1h40.1M318.3 96.5l2.6 .6-2.6 .5zM316.6 115h22.5M319.8 115l.5 2.5h-1zM319.8 115v65.6M329.3 106.3l2.4-.5v1z"/>
<path d="M329.3 106.3h65.5M329.3 103.1v15.8M392.3 105.8l2.5 .5-2.5 .5zM394.8 103.1v15.8M189.8 157.2l-27.2 10.9M47.5 176.2h9.9M50.2 173.7h.9l-.5 2.5zM162.6 168.1l2.1-1.4 .4 .9zM319.3 178.1h1l-.5 2.5zM316.6 180.6h22.5"/>
</g>
<g fill="#000">
<path d="M50.6 63.7l.5 2.5h-.9z" fill-rule="evenodd"/>
<path d="M280.8 97.1l2.6-.6v1.1z" fill-rule="evenodd"/>
<path d="M318.3 96.5l2.6 .6-2.6 .5z" fill-rule="evenodd"/>
<path d="M319.8 115l.5 2.5h-1z" fill-rule="evenodd"/>
<path d="M329.3 106.3l2.4-.5v1z" fill-rule="evenodd"/>
<path d="M392.3 105.8l2.5 .5-2.5 .5z" fill-rule="evenodd"/>
<path d="M50.2 173.7h.9l-.5 2.5z" fill-rule="evenodd"/>
<path d="M162.6 168.1l2.1-1.4 .4 .9z" fill-rule="evenodd"/>
<path d="M319.3 178.1h1l-.5 2.5z" fill-rule="evenodd"/>
</g>
<!-- layer: Symbol (ISO) -->
<g fill="#000">
<path d="M111.1 24.5l.8-.5 1 2.3z" fill-rule="evenodd"/>
<path d="M66.2 221.9l.9-.6 1 2.2z" fill-rule="evenodd"/>
</g>
<!-- layer: Mittelpunktmarkierung (ISO) -->
<g fill="none" stroke="#000" stroke-width=".27">
<path d="M65.6 24.8h6.4M68.8 21.6v8.2M110.3 26.9h7M113.8 23.3v8.6M155.6 24.8h6.4M158.8 21.6v8.2M62.5 71.7h6M65.4 68.6v6M159.1 71.7h6M162.1 68.6v6M62.5 168.3h6M65.4 165.3v5.9"/>
<path d="M159.1 168.3h6M162.1 165.3v5.9M65.6 225.5h6.4M68.8 220.5v8.2M155.6 225.5h6.4M158.8 220.5v8.2"/>
</g>
<g font-size="5.4">
<text x="25.1" y="4.6">8</text>
<text x="77.6" y="4.6">7</text>
<text x="130" y="4.6">6</text>
<text x="182.5" y="4.6">5</text>
<text x="234.9" y="4.6">4</text>
<text x="287.5" y="4.6">3</text>
<text x="340" y="4.6">2</text>
<text x="392.9" y="4.6">1</text>
<text x="90" y="14.2">LL Ø8</text>
<text x="2.1" y="26.5">F</text>
<text x="415.4" y="26.5">F</text>
<text x="2.1" y="76.1">E</text>
<text x="415.4" y="76.1">E</text>
<text x="295.1" y="94.8">40,00</text>
<text x="355.2" y="103.9">524,50</text>
<text x="1.8" y="125.5">D</text>
<text x="48.3" y="124.8" transform="rotate(-90 48.3 124.8)">450,00</text>
<text x="415.4" y="125.5">D</text>
<text x="317.4" y="154.7" transform="rotate(-90 317.4 154.7)">524,50</text>
<text x="179.9" y="158.4" transform="rotate(-22 179.9 158.4)">4,00</text>
<text x="2.1" y="175">C</text>
<text x="415.4" y="175">C</text>
<text x="226" y="200">Stückzahl:</text>
<text x="262.6" y="199.6">-siehe zugehörige Baugruppe-</text>
<text x="226" y="206.5">Material:</text>
<text x="262.3" y="205.9">St37-2</text>
<text x="279.1" y="205.9">1,5mm</text>
<text x="42.9" y="213.8">LL Ø5,5</text>
<text x="226" y="213">Artikelnummer:</text>
<text x="264.6" y="213.1">214052</text>
<text x="226" y="219.5">Oberfläche:</text>
<text x="262.3" y="219.6">-roh-</text>
<text x="1.8" y="224.6">B</text>
<text x="226" y="226">Abmessungen:</text>
<text x="264.2" y="225.8">525mm x 525mm</text>
<text x="415.4" y="224.6">B</text>
<text x="314.5" y="254.7">Fertigungszeichnung</text>
<text x="399.4" y="252.3">1 : 4</text>
<text x="314.5" y="263.5">01</text>
<text x="314.5" y="269.3">Ziffernblatt</text>
<text x="1.4" y="274">A</text>
<text x="415.4" y="274">A</text>
<text x="25.1" y="295.9">8</text>
<text x="77.6" y="295.9">7</text>
<text x="130" y="295.9">6</text>
<text x="182.5" y="295.9">5</text>
<text x="234.9" y="295.9">4</text>
<text x="287.5" y="295.9">3</text>
<text x="340" y="295.9">2</text>
<text x="392.9" y="295.9">1</text>
</g>
<g font-size="4.6">
<text x="48.3" y="128.9" transform="rotate(-90 48.3 128.9)">□</text>
<text x="176.3" y="159.9" transform="rotate(-22 176.3 159.9)">⌀</text>
<text x="401.8" y="262.7">A3</text>
</g>
<g font-size="3.8">
<text x="295.2" y="17.2">B ( 1:1 )</text>
<text x="96.6" y="58.8">A</text>
<text x="230.2" y="56.9">A-A ( 1 : 4 )</text>
<text x="96.6" y="185.4">A</text>
<text x="249.5" y="184.4">B</text>
</g>
<g font-size="3">
<text x="271.5" y="232">Freimaßtoleranz nach</text>
<text x="271.5" y="235.6">DIN ISO 2768 T1 mittel</text>
<text x="271.5" y="244.5">Entw.</text>
<text x="280.5" y="244.5">06.03.2024</text>
<text x="284.3" y="240.6">Tag</text>
<text x="294.5" y="244.5">Eyermann</text>
<text x="300.4" y="240.6">Name</text>
<text x="271.5" y="248.5">Bearb.</text>
<text x="280.5" y="248.5">06.03.2024</text>
<text x="294.5" y="248.5">Eyermann</text>
<text x="399.1" y="247">Maßstab</text>
<text x="271.5" y="252.5">Gepr.</text>
<text x="400" y="257.5">Format</text>
<text x="225.8" y="268.7">gabe</text>
<text x="225.9" y="265.7">Aus-</text>
<text x="235.1" y="267.2">Änderung</text>
<text x="252.6" y="266.8">Tag</text>
<text x="261.7" y="267.2">Name</text>
<text x="396.7" y="268.8">Blatt 1</text>
<text x="407.4" y="268.8">v. 1</text>
</g>
<g font-size="2.7">
<text x="314.5" y="230">Projekt:</text>
<text x="376.9" y="230">Projektnummer.:</text>
<text x="314.5" y="244">Baugruppe:</text>
<text x="275.9" y="257.1">STUDIO UND MEDIEN SYSTEME</text>
<text x="314.5" y="259">Zeichnungsnummer:</text>
<text x="275.9" y="268.4">Mainz</text>
<text x="298.1" y="268.4">Germany</text>
<text x="225" y="280.8">Vervielfältigung dieser Unterlage und sämtlicher Beilagen sowie Verwertung oder Mitteilung an Dritte ohne unsere schriftliche Genehmigung ist nicht</text>
<text x="225" y="283.6">gestattet (URHG.,UWG.,BGB). Alle Rechte für den Fall der Patenterteilung oder GM-Eintragung vorbehalten.</text>
<text x="225" y="286.4">Konstruktionsänderungen, die uns im Interesse einer Qualitätsverbesserung oder einer erweiterten Anwendungsmöglichkeit oder aus Fertigungsgründen</text>
<text x="225" y="289.2">notwendig oder zweckmäßig erscheinen, behalten wir uns vor, ohne zu Ersatzlieferungen älterer Konstruktionen oder Ausführungen verpflichtet zu sein.</text>
</g>
<g font-size="2.3">
<text x="226.8" y="272.8">Datei:</text>
<text x="226.8" y="275.5">DXF:</text>
<text x="233.6" y="275.5">L:\Eigene Projekte\Uhr Michelle\01 -Ziffernblatt</text>
<text x="233.8" y="272.8">L:\Eigene Projekte\Uhr Michelle\01 Ziffernblatt.idw</text>
</g>
<text font-size="1.8" fill="#f00" x="228.3" y="255.9">-</text>
</svg>
